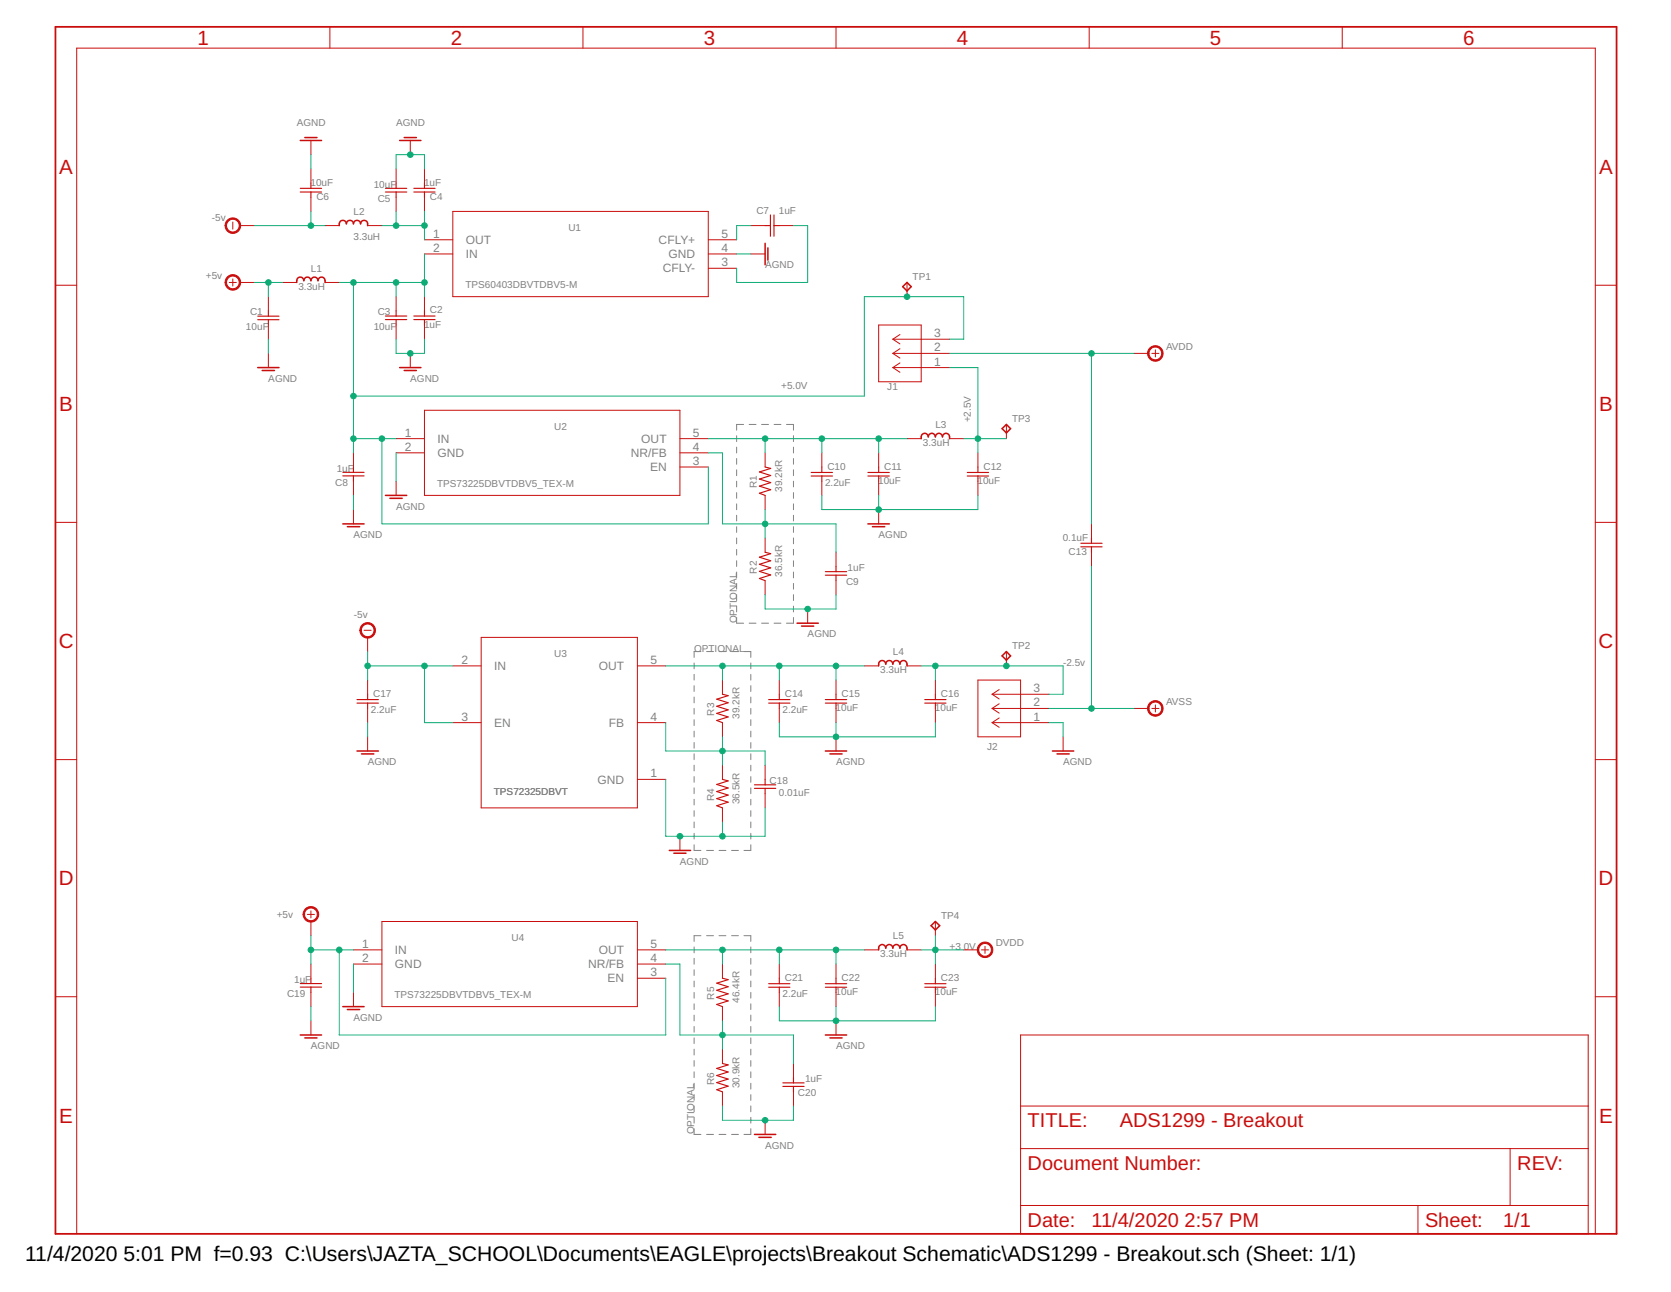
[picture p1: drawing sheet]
<svg xmlns="http://www.w3.org/2000/svg" width="279mm" height="216mm" viewBox="0 0 279 216" stroke-linecap="round" stroke-linejoin="round" font-family="sans-serif">
<g fill="none" stroke="#808080" stroke-width=".17">
<path d="M123.2 72.8v1M123.2 74.7v1M123.2 76.6v1M123.2 78.5v1M124.3 70.9h-1.1v1M125.3 70.9h1.1M127.3 70.9h1.2M129.4 70.9h1.2M131.5 70.9h1.2v1M132.7 72.8v1M132.7 74.7v1M132.7 76.6v1"/>
<path d="M132.7 78.5v1M123.2 80.4v1M123.2 82.3v1M123.2 84.2v1M123.2 86.1v1M123.2 88v1M123.2 89.9v1M123.2 91.8v1M123.2 93.7v1M123.2 95.6v1M123.2 97.5v.9M123.2 99.4v1"/>
<path d="M132.7 80.4v1M132.7 82.3v1M132.7 84.2v1M132.7 86.1v1M132.7 88v1M132.7 89.9v1M132.7 91.8v1M132.7 93.7v1M132.7 95.6v1M132.7 97.5v.9M132.7 99.4v1M116.1 110.8v1"/>
<path d="M116.1 112.7v.9M116.1 114.6v.9M116.1 116.5v1M116.1 118.4v.9M117.2 108.9h-1.1v1M118.2 108.9h1.1M120.2 108.9h1.2M122.3 108.9h1.2M123.2 101.3v1M123.2 103.2v.9h1.1M124.4 108.9h1.1v1M125.3 104.1h1.1"/>
<path d="M125.5 110.8v1M125.5 112.7v.9M125.5 114.6v.9M125.5 116.5v1M125.5 118.4v.9M127.3 104.1h1.2M129.4 104.1h1.2M132.7 103.2v.9h-1.2M132.7 101.3v1M116.1 120.3v.9M116.1 122.2v.9M116.1 124.1v.9"/>
<path d="M116.1 126v.9M116.1 127.9v.9M116.1 129.8v.9M116.1 131.7v.9M116.1 133.6v.9M116.1 135.5v.9M116.1 137.4v.9M116.1 139.3v.9M125.5 120.3v.9M125.5 122.2v.9M125.5 124.1v.9M125.5 126v.9"/>
<path d="M125.5 127.9v.9M125.5 129.8v.9M125.5 131.7v.9M125.5 133.6v.9M125.5 135.5v.9M125.5 137.4v.9M125.5 139.3v.9M116.1 141.2v.9h1.1M116.1 158.2v1M117.2 156.4h-1.1v.9M118.2 142.1h1.1M118.2 156.4h1.1"/>
<path d="M120.2 142.1h1.2M120.2 156.4h1.2M122.3 142.1h1.2M122.3 156.4h1.2M124.4 156.4h1.1v.9M125.5 141.2v.9h-1.1M125.5 158.2v1M116.1 160.1v1M116.1 162.1v.9M116.1 163.9v1M116.1 165.8v1M116.1 167.7v1"/>
<path d="M116.1 169.6v1M116.1 171.5v1M116.1 173.4v1M116.1 175.3v1M116.1 177.2v1M116.1 179.1v1M125.5 160.1v1M125.5 162.1v.9M125.5 163.9v1M125.5 165.8v1M125.5 167.7v1M125.5 169.6v1"/>
<path d="M125.5 171.5v1M125.5 173.4v1M125.5 175.3v1M125.5 177.2v1M125.5 179.1v1M116.1 181v1M116.1 182.9v1M116.1 184.8v1M116.1 186.7v1M116.1 188.6v1h1.1M118.2 189.6h1.1M120.2 189.6h1.2"/>
<path d="M122.3 189.6h1.2M125.5 181v1M125.5 182.9v1M125.5 184.8v1M125.5 186.7v1M125.5 188.6v1h-1.1"/>
</g>
<path d="M9.3 4.5h261v201.7h-261z" fill="none" stroke="#c90d0c" stroke-width=".3"/>
<g fill="none" stroke="#c90d0c" stroke-width=".17">
<path d="M55.2 4.5v3.5M97.5 4.5v3.5M139.8 4.5v3.5M182.1 4.5v3.5M224.4 4.5v3.5M38.9 37.1v1.2M40.1 37.7h2.4M52 23.5v2.3M52 28.2v2.4M52 33v2.3M54.4 37.7h2.3M61.5 37.7h2.4"/>
<path d="M66.2 28.2v2.4M66.2 33v2.3M68.6 23.5v2.3M71 28.2v2.4M71 33v2.3M75.7 35.3h42.7v14.3h-42.7zM125.5 37.7h2.4M130.3 37.7h2.4M9.3 47.7h3.5M38.3 47.2h1.2M38.9 46.6v1.2M40.1 47.2h2.4"/>
<path d="M44.9 49.6v2.3M44.9 54.3v2.4M44.9 59.1v2.3M47.2 47.2h2.4M54.4 47.2h2.3M66.2 49.6v2.3M66.2 54.3v2.4M68.6 59.1v2.3M71 49.6v2.3M71 54.3v2.4M71 40.1h4.7M71 42.4h4.7"/>
<path d="M118.4 40.1h4.8M118.4 42.4h4.8M118.4 44.8h4.8M125.5 42.4h2.4M146.9 54.3h7.1v9.5h-7.1zM149.3 59.1h9.5M149.3 56.7h9.5M149.3 59.1l1.2 .7M149.3 56.7l1.2 .8M150.5 58.3l-1.2 .8M150.5 55.9l-1.2 .8M151.7 47.2v2.4"/>
<path d="M189.6 59.1h2.4M192.6 59.1h1.2M193.2 58.5v1.1M266.7 47.7h3.6M59.1 75.7v2.3M66.2 73.3h4.8M66.2 75.7h4.8M71 68.6h42.7v14.2h-42.7zM113.7 73.3h4.7M113.7 75.7h4.7M113.7 78h4.7M127.9 75.7v2.3"/>
<path d="M137.4 75.7v2.3M146.9 75.7v2.3M149.3 61.4h9.5M149.3 61.4l1.2 .8M150.5 60.6l-1.2 .8M151.7 73.3h2.3M158.8 73.3h2.3M163.5 75.7v2.3M168.3 70.9v2.4M9.3 87.3h3.5M59.1 80.4v2.4M59.1 85.2v2.3"/>
<path d="M66.2 80.4v2.4M127.9 82.8v2.4M127.9 89.9v2.4M127.9 97v2.4M137.4 80.4v2.4M139.8 92.3v2.4M139.8 97v2.4M146.9 80.4v2.4M146.9 85.2v2.3M163.5 80.4v2.4M182.5 87.5v2.4M182.5 92.3v2.4"/>
<path d="M266.7 87.3h3.6M60.9 105.3h1.2M61.5 106.5v2.4M61.5 113.6v2.4M61.5 118.4v2.4M75.7 111.3h4.8M80.5 106.5h26.1v28.5h-26.1zM106.6 111.3h4.7M120.8 113.6v2.4M130.3 113.6v2.4M130.3 118.4v2.4M135 101.8v2.3"/>
<path d="M139.8 113.6v2.4M139.8 118.4v2.4M144.5 111.3h2.4M151.7 111.3h2.3M156.4 113.6v2.4M156.4 118.4v2.4M163.5 113.6h7.1v9.5h-7.1zM165.9 118.4h9.5M165.9 116h9.5M165.9 118.4l1.2 .8M165.9 116l1.2 .8M167.1 120l-1.2 .8"/>
<path d="M167.1 117.6l-1.2 .8M167.1 115.2l-1.2 .8M168.3 108.9v2.4M189.6 118.4h2.4M192.6 118.4h1.2M193.2 117.8v1.2M9.3 126.9h3.5M61.5 123.1v2.4M75.7 120.8h4.8M106.6 130.2h4.7M106.6 120.8h4.7M113.7 139.7v2.4"/>
<path d="M120.8 120.8v2.3M120.8 127.9v2.3M120.8 135v2.4M127.9 127.9v2.3M127.9 132.6v2.4M139.8 123.1v2.4M165.9 120.8h9.5M165.9 120.8l1.2 .7M177.8 123.1v2.4M266.7 126.9h3.6M51.4 152.8h1.2M52 152.2v1.2"/>
<path d="M52 154v2.4M59.1 158.7h4.8M63.9 154h42.7v14.2h-42.7zM106.6 158.7h4.7M144.5 158.7h2.4M151.7 158.7h2.3M156.4 154v2.4M161.1 158.7h2.4M164.1 158.7h1.2M164.7 158.1v1.2M9.3 166.6h3.5M52 161.1v2.4"/>
<path d="M52 165.8v2.4M52 170.6v2.4M59.1 165.8v2.4M59.1 161.1h4.8M106.6 161.1h4.7M106.6 163.5h4.7M120.8 161.1v2.4M120.8 168.2v2.4M120.8 175.3v2.4M130.3 161.1v2.4M130.3 165.8v2.4M132.7 177.7v2.4"/>
<path d="M139.8 161.1v2.4M139.8 165.8v2.4M139.8 170.6v2.4M156.4 161.1v2.4M156.4 165.8v2.4M170.6 173h95v33.2h-95zM266.7 166.6h3.6M120.8 182.5v2.3M127.9 187.2v2.4M132.7 182.5v2.3M170.6 191.9h95M170.6 184.8h95"/>
<path d="M252.5 191.9v9.5M12.8 206.2v-198.2h253.9v198.2M170.6 201.4h95M237.1 201.4v4.8"/>
</g>
<g fill="none" stroke="#c90d0c" stroke-width=".25">
<path d="M50.2 23.5h3.6M51 23h2M56.7 37.7a.62 .62 0 0 1 .4-.9 .62 .62 0 0 1 .8 .6 .59 .59 0 0 1 .6-.6 .59 .59 0 0 1 .6 .6 .59 .59 0 0 1 .6-.6 .59 .59 0 0 1 .6 .6 .62 .62 0 0 1 .8-.6 .62 .62 0 0 1 .4 .9M66.8 23.5h3.6M67.6 23h2M49.6 47.2a.62 .62 0 0 1 .4-.9 .62 .62 0 0 1 .8 .6 .59 .59 0 0 1 .6-.6 .59 .59 0 0 1 .6 .6 .59 .59 0 0 1 .6-.6 .59 .59 0 0 1 .6 .6 .62 .62 0 0 1 .7-.6 .62 .62 0 0 1 .5 .9M127.9 40.7v3.5M128.4 41.4v2.1M150.9 47.9l.8-.7 .7 .7-.7 .7zM43.1 61.4h3.6M43.8 61.9h2.1M66.8 61.4h3.6"/>
<path d="M67.6 61.9h2M154 73.3a.62 .62 0 0 1 .4-.9 .62 .62 0 0 1 .8 .6 .59 .59 0 0 1 .6-.6 .59 .59 0 0 1 .6 .6 .59 .59 0 0 1 .6-.6 .59 .59 0 0 1 .6 .6 .62 .62 0 0 1 .8-.6 .62 .62 0 0 1 .4 .9M167.6 71.6l.7-.7 .7 .7-.7 .7zM57.3 87.5h3.6M58.1 88h2M64.5 82.8h3.5M65.2 83.3h2M145.1 87.5h3.6M145.9 88h2M133.3 104.1h3.5M134 104.6h2.1M146.9 111.3a.62 .62 0 0 1 .4-.9 .62 .62 0 0 1 .8 .6 .59 .59 0 0 1 .6-.6 .59 .59 0 0 1 .6 .6 .59 .59 0 0 1 .6-.6 .59 .59 0 0 1 .6 .6 .62 .62 0 0 1 .7-.6 .62 .62 0 0 1 .5 .9"/>
<path d="M167.6 109.6l.7-.7 .7 .7-.7 .7zM59.7 125.5h3.6M60.5 126h2M138 125.5h3.6M138.8 126h2M176 125.5h3.5M176.7 126h2.1M111.9 142.1h3.6M112.7 142.6h2M146.9 158.7a.62 .62 0 0 1 .4-.8 .62 .62 0 0 1 .8 .5 .59 .59 0 0 1 .6-.6 .59 .59 0 0 1 .6 .6 .59 .59 0 0 1 .6-.6 .59 .59 0 0 1 .6 .6 .62 .62 0 0 1 .7-.5 .62 .62 0 0 1 .5 .8M155.7 154.7l.7-.7 .7 .7-.7 .7zM50.2 173h3.6"/>
<path d="M51 173.4h2M57.3 168.2h3.6M58.1 168.7h2M138 173h3.6M138.8 173.4h2M126.2 189.6h3.5M126.9 190.1h2"/>
</g>
<g fill="none" stroke="#c90d0c" stroke-width=".19">
<path d="M50.2 32.1h3.6M50.2 31.5h3.6M52 30.6v.9M52 32.1v.9M64.5 32.1h3.5M64.5 31.5h3.5M66.2 30.6v.9M66.2 32.1v.9M69.2 32.1h3.5M69.2 31.5h3.5M71 30.6v.9M71 32.1v.9"/>
<path d="M127.9 37.7h.9M128.8 35.9v3.6M129.4 35.9v3.6M129.4 37.7h.9M43.1 53.4h3.6M43.1 52.8h3.6M44.9 51.9v.9M44.9 53.4v.9M64.5 53.4h3.5M64.5 52.8h3.5M66.2 51.9v.9M66.2 53.4v.9"/>
<path d="M69.2 53.4h3.5M69.2 52.8h3.5M71 51.9v.9M71 53.4v.9M57.3 78.9h3.6M57.3 79.5h3.6M59.1 78v.9M59.1 79.5v.9M127.9 78l1 .3-1.9 .6 1.9 .6-1.9 .6 1.9 .5-1.9 .6 1.9 .6-1.9 .6 .9 .4M135.6 79.5h3.6M135.6 79h3.6M137.4 78v1"/>
<path d="M137.4 79.5v.9M145.1 79.5h3.6M145.1 79h3.6M146.9 78v1M146.9 79.5v.9M161.7 79.5h3.6M161.7 79h3.6M163.5 78v1M163.5 79.5v.9M127.9 92.3l1 .2-1.9 .6 1.9 .6-1.9 .6 1.9 .6-1.9 .6 1.9 .6-1.9 .6 .9 .3M138 95.5h3.6M138 96.1h3.6"/>
<path d="M139.8 94.7v.8M139.8 96.1v.9M180.7 90.8h3.6M180.7 91.4h3.6M182.5 89.9v.9M182.5 91.4v.9M59.7 117.5h3.6M59.7 116.9h3.6M61.5 116v.9M61.5 117.5v.9M120.8 116l1 .2-2 .6 2 .6-2 .6 2 .6-2 .6 2 .6-2 .6 1 .4M128.5 117.5h3.6"/>
<path d="M128.5 116.9h3.6M130.3 116v.9M130.3 117.5v.9M138 117.5h3.6M138 116.9h3.6M139.8 116v.9M139.8 117.5v.9M154.6 117.5h3.6M154.6 116.9h3.6M156.4 116v.9M156.4 117.5v.9M120.8 130.2l1 .3-2 .6 2 .6-2 .6 2 .6-2 .6 2 .5-2 .6 1 .4"/>
<path d="M126.2 131.7h3.5M126.2 131.1h3.5M127.9 130.2v.9M127.9 131.7v.9M50.2 164.4h3.6M50.2 165h3.6M52 163.5v.9M52 165v.8M120.8 163.5l1 .2-2 .6 2 .6-2 .6 2 .6-2 .6 2 .6-2 .6 1 .3M120.8 177.7l1 .2-2 .6 2 .6-2 .6 2 .6-2 .6 2 .6-2 .6 1 .4M128.5 164.4h3.6M128.5 165h3.6"/>
<path d="M130.3 163.5v.9M130.3 165v.8M138 164.4h3.6M138 165h3.6M139.8 163.5v.9M139.8 165v.8M154.6 164.4h3.6M154.6 165h3.6M156.4 163.5v.9M156.4 165v.8M130.9 181h3.6M130.9 181.5h3.6"/>
<path d="M132.7 180.1v.9M132.7 181.5v1"/>
</g>
<g fill="#c90d0c" stroke="#c90d0c" stroke-width=".17">
<path d="M38 46.3a1.3 1.3 0 0 1 2.1 .2 1.3 1.3 0 0 1-.8 1.9 1.3 1.3 0 0 1-1.7-1.2h.3a1.06 1.06 0 0 1 1.5-1 1.06 1.06 0 0 1 .2 1.8 1.06 1.06 0 0 1-1.7-.5v-.3h-.3l.2-.7z" fill-rule="evenodd"/>
<path d="M38 36.8a1.3 1.3 0 0 1 2.1 .3 1.3 1.3 0 0 1-.8 1.9 1.3 1.3 0 0 1-1.7-1.3h.3a1.06 1.06 0 0 1 1.5-1 1.06 1.06 0 0 1 .2 1.8 1.06 1.06 0 0 1-1.7-.5v-.3h-.3l.2-.7z" fill-rule="evenodd"/>
<path d="M192.3 58.1a1.3 1.3 0 0 1 2 .3 1.3 1.3 0 0 1-.8 1.9 1.3 1.3 0 0 1-1.6-1.2h.2a1.06 1.06 0 0 1 1.5-1 1.06 1.06 0 0 1 .3 1.7 1.06 1.06 0 0 1-1.7-.5l-.1-.2h-.2l.1-.7z" fill-rule="evenodd"/>
<path d="M60.6 104.4a1.3 1.3 0 0 1 2 .3 1.3 1.3 0 0 1-.8 1.9 1.3 1.3 0 0 1-1.6-1.3h.2a1.06 1.06 0 0 1 1.5-1 1.06 1.06 0 0 1 .3 1.8 1.06 1.06 0 0 1-1.7-.5l-.1-.3h-.2v-.3z" fill-rule="evenodd"/>
<path d="M192.3 117.5a1.3 1.3 0 0 1 2 .2 1.3 1.3 0 0 1-.8 1.9 1.3 1.3 0 0 1-1.6-1.2h.2a1.06 1.06 0 0 1 1.5-1 1.06 1.06 0 0 1 .3 1.8 1.06 1.06 0 0 1-1.7-.5l-.1-.3h-.2l.1-.7z" fill-rule="evenodd"/>
<path d="M51.1 151.9a1.31 1.31 0 0 1 2 .2 1.31 1.31 0 0 1-.8 2 1.31 1.31 0 0 1-1.6-1.3h.2a1.07 1.07 0 0 1 1.5-1 1.07 1.07 0 0 1 .4 1.7 1.07 1.07 0 0 1-1.7-.2l-.2-.5h-.2v-.3z" fill-rule="evenodd"/>
<path d="M163.8 157.8a1.3 1.3 0 0 1 2 .3 1.3 1.3 0 0 1-.7 1.9 1.3 1.3 0 0 1-1.7-1.3h.2a1.06 1.06 0 0 1 1.5-1 1.06 1.06 0 0 1 .3 1.8 1.06 1.06 0 0 1-1.7-.5l-.1-.3h-.2l.2-.6z" fill-rule="evenodd"/>
</g>
<g fill="none" stroke="#0dab76" stroke-width=".17">
<path d="M42.5 37.7h11.9M52 25.8v2.4M52 35.3v2.4M63.9 37.7h7.1M66.2 28.2v-2.4h4.8v2.4M66.2 35.3v2.4M71 35.3v4.8M125.5 37.7h-2.3v2.4M132.7 37.7h2.3v9.5h-11.8v-2.4M42.5 47.2h4.7M44.9 47.2v2.4M44.9 56.7v2.4"/>
<path d="M56.7 47.2h14.3M59.1 47.2v28.5M66.2 47.2v2.4M66.2 56.7v2.4h4.8v-2.4M71 42.4v7.2M123.2 42.4h2.3M158.8 59.1h30.8M158.8 56.7h2.3v-7.1h-16.6v16.6h-85.4M182.5 59.1v28.4M59.1 73.3h7.1M63.9 73.3v14.2h54.5v-9.5M66.2 75.7v4.7"/>
<path d="M118.4 75.7h2.4v11.8h19v4.8M118.4 73.3h33.3M127.9 73.3v2.4M137.4 73.3v2.4M146.9 73.3v2.4M158.8 61.4h4.7v14.3M161.1 73.3h7.2M59.1 82.8v2.4M127.9 85.2v4.7M127.9 99.4v2.4h11.9v-2.4M137.4 82.8v2.4h26.1v-2.4M146.9 82.8v2.4"/>
<path d="M182.5 94.7v23.7M61.5 108.9v4.7M61.5 111.3h14.2M71 111.3v9.5h4.7M111.3 111.3h33.2M120.8 111.3v2.3M130.3 111.3v2.3M139.8 111.3v2.3M154 111.3h23.8v4.7h-2.4M156.4 111.3v2.3M175.4 118.4h14.2M61.5 120.8v2.3"/>
<path d="M111.3 120.8v4.7h16.6v2.4M111.3 130.2v9.5h16.6v-4.7M120.8 123.1v4.8M120.8 137.4v2.3M130.3 120.8v2.3h26.1v-2.3M139.8 120.8v2.3M175.4 120.8h2.4v2.3M52 156.4v4.7M52 158.7h7.1M56.7 158.7v14.3h54.6v-9.5M111.3 158.7h33.2M120.8 158.7v2.4"/>
<path d="M130.3 158.7v2.4M139.8 158.7v2.4M154 158.7h7.1M156.4 156.4v4.7M52 168.2v2.4M59.1 161.1v4.7M111.3 161.1h2.4v11.9h19v4.7M120.8 170.6v4.7M130.3 168.2v2.4h26.1v-2.4M139.8 168.2v2.4M120.8 184.8v2.4h11.9v-2.4"/>
</g>
<g fill="#0dab76" stroke="#0dab76" stroke-width=".17">
<circle cx="68.6" cy="59.1" r=".47"/>
<circle cx="68.6" cy="25.8" r=".47"/>
<circle cx="146.9" cy="85.2" r=".47"/>
<circle cx="135" cy="101.8" r=".47"/>
<circle cx="139.8" cy="123.1" r=".47"/>
<circle cx="113.7" cy="139.7" r=".47"/>
<circle cx="120.8" cy="139.7" r=".47"/>
<circle cx="139.8" cy="170.6" r=".47"/>
<circle cx="127.9" cy="187.2" r=".47"/>
<circle cx="66.2" cy="47.2" r=".47"/>
<circle cx="71" cy="47.2" r=".47"/>
<circle cx="59.1" cy="47.2" r=".47"/>
<circle cx="59.1" cy="73.3" r=".47"/>
<circle cx="63.9" cy="73.3" r=".47"/>
<circle cx="59.1" cy="66.2" r=".47"/>
<circle cx="151.7" cy="49.6" r=".47"/>
<circle cx="52" cy="37.7" r=".47"/>
<circle cx="61.5" cy="111.3" r=".47"/>
<circle cx="71" cy="111.3" r=".47"/>
<circle cx="127.9" cy="87.5" r=".47"/>
<circle cx="127.9" cy="73.3" r=".47"/>
<circle cx="137.4" cy="73.3" r=".47"/>
<circle cx="146.9" cy="73.3" r=".47"/>
<circle cx="182.5" cy="59.1" r=".47"/>
<circle cx="182.5" cy="118.4" r=".47"/>
<circle cx="44.9" cy="47.2" r=".47"/>
<circle cx="56.7" cy="158.7" r=".47"/>
<circle cx="52" cy="158.7" r=".47"/>
<circle cx="139.8" cy="111.3" r=".47"/>
<circle cx="130.3" cy="111.3" r=".47"/>
<circle cx="120.8" cy="111.3" r=".47"/>
<circle cx="156.4" cy="111.3" r=".47"/>
<circle cx="168.3" cy="111.3" r=".47"/>
<circle cx="120.8" cy="125.5" r=".47"/>
<circle cx="66.2" cy="37.7" r=".47"/>
<circle cx="71" cy="37.7" r=".47"/>
<circle cx="163.5" cy="73.3" r=".47"/>
<circle cx="120.8" cy="173" r=".47"/>
<circle cx="120.8" cy="158.7" r=".47"/>
<circle cx="130.3" cy="158.7" r=".47"/>
<circle cx="139.8" cy="158.7" r=".47"/>
<circle cx="156.4" cy="158.7" r=".47"/>
</g>
<g font-size="3.5">
<text x="4.2" y="210.7">11/4/2020</text>
<text x="20.6" y="210.7">5:01 PM f=0.93 C:\Users\JAZTA_SCHOOL\Documents\EAGLE\projects\Breakout Schematic\ADS1299 - Breakout.sch (Sheet: 1/1)</text>
</g>
<g font-size="3.4" fill="#c90d0c">
<text x="33" y="7.5">1</text>
<text x="75.4" y="7.5">2</text>
<text x="117.7" y="7.5">3</text>
<text x="160" y="7.5">4</text>
<text x="202.3" y="7.5">5</text>
<text x="244.6" y="7.5">6</text>
<text x="9.9" y="29.1">A</text>
<text x="267.4" y="29.1">A</text>
<text x="9.9" y="68.7">B</text>
<text x="267.4" y="68.7">B</text>
<text x="9.8" y="108.3">C</text>
<text x="267.3" y="108.3">C</text>
<text x="9.8" y="147.9">D</text>
<text x="267.3" y="147.9">D</text>
<text x="9.9" y="187.6">E</text>
<text x="267.4" y="187.6">E</text>
</g>
<g font-size="3.3" fill="#c90d0c">
<text x="171.8" y="188.4">TITLE:</text>
<text x="187.2" y="188.4">ADS1299 - Breakout</text>
<text x="171.8" y="195.5">Document Number:</text>
<text x="253.7" y="195.5">REV:</text>
<text x="171.8" y="205">Date:</text>
<text x="182.5" y="205">11/4/2020</text>
<text x="198.1" y="205">2:57 PM</text>
<text x="238.3" y="205">Sheet:</text>
<text x="251.3" y="205">1/1</text>
</g>
<g font-size="2" fill="#808080">
<text x="72.4" y="39.7">1</text>
<text x="77.9" y="40.8">OUT</text>
<text x="110.1" y="40.8">CFLY+</text>
<text x="120.6" y="39.7">5</text>
<text x="72.4" y="42.1">2</text>
<text x="77.9" y="43.2">IN</text>
<text x="110.8" y="45.5">CFLY-</text>
<text x="111.8" y="43.2">GND</text>
<text x="120.6" y="44.5">3</text>
<text x="120.6" y="42.1">4</text>
<text x="156.2" y="58.7">2</text>
<text x="156.2" y="56.4">3</text>
<text x="156.2" y="61.1">1</text>
<text x="67.7" y="73">1</text>
<text x="67.7" y="75.3">2</text>
<text x="73.2" y="74">IN</text>
<text x="73.2" y="76.4">GND</text>
<text x="105.5" y="76.4">NR/FB</text>
<text x="107.2" y="74">OUT</text>
<text x="115.9" y="77.7">3</text>
<text x="115.9" y="75.3">4</text>
<text x="115.9" y="73">5</text>
<text x="108.7" y="78.7">EN</text>
<text x="77.2" y="110.9">2</text>
<text x="82.6" y="112">IN</text>
<text x="100.1" y="112">OUT</text>
<text x="108.7" y="110.9">5</text>
<text x="172.8" y="118.1">2</text>
<text x="172.8" y="115.7">3</text>
<text x="77.2" y="120.4">3</text>
<text x="82.6" y="121.5">EN</text>
<text x="101.8" y="121.5">FB</text>
<text x="108.7" y="120.4">4</text>
<text x="172.8" y="120.4">1</text>
<text x="99.9" y="131">GND</text>
<text x="108.7" y="129.9">1</text>
<text x="60.5" y="158.4">1</text>
<text x="60.5" y="160.8">2</text>
<text x="66" y="159.4">IN</text>
<text x="66" y="161.8">GND</text>
<text x="98.3" y="161.8">NR/FB</text>
<text x="100.1" y="159.4">OUT</text>
<text x="108.7" y="160.8">4</text>
<text x="108.7" y="158.4">5</text>
<text x="101.6" y="164.2">EN</text>
<text x="108.7" y="163.1">3</text>
</g>
<g font-size="1.7" fill="#808080">
<text x="49.6" y="21.1">AGND</text>
<text x="66.2" y="21.1">AGND</text>
<text x="51.9" y="31">10uF</text>
<text x="52.9" y="33.4">C6</text>
<text x="59.1" y="35.9">L2</text>
<text x="62.5" y="31.3">10uF</text>
<text x="63.2" y="33.7">C5</text>
<text x="70.9" y="31">1uF</text>
<text x="71.9" y="33.4">C4</text>
<text x="126.5" y="35.8">C7</text>
<text x="130.2" y="35.8">1uF</text>
<text x="35.4" y="36.9">-5v</text>
<text x="59.1" y="40.1">3.3uH</text>
<text x="95" y="38.7">U1</text>
<text x="34.4" y="46.6">+5v</text>
<text x="52" y="45.4">L1</text>
<text x="127.9" y="44.8">AGND</text>
<text x="152.6" y="46.7">TP1</text>
<text x="41.8" y="52.7">C1</text>
<text x="49.9" y="48.4">3.3uH</text>
<text x="63.2" y="52.7">C3</text>
<text x="71.9" y="52.4">C2</text>
<text x="77.8" y="48.2">TPS60403DBVTDBV5-M</text>
<text x="41.1" y="55.1">10uF</text>
<text x="62.5" y="55.1">10uF</text>
<text x="70.9" y="54.7">1uF</text>
<text x="195" y="58.5">AVDD</text>
<text x="44.9" y="63.8">AGND</text>
<text x="68.6" y="63.8">AGND</text>
<text x="130.6" y="65">+5.0V</text>
<text x="148.4" y="65.2">J1</text>
<text x="92.7" y="71.9">U2</text>
<text x="156.4" y="71.5">L3</text>
<text x="162.3" y="70.6" transform="rotate(-90 162.3 70.6)">+2.5V</text>
<text x="169.2" y="70.4">TP3</text>
<text x="154.3" y="74.5">3.3uH</text>
<text x="56" y="81.2">C8</text>
<text x="56.3" y="78.8">1uF</text>
<text x="73.1" y="81.4">TPS73225DBVTDBV5_TEX-M</text>
<text x="126.5" y="81.6" transform="rotate(-90 126.5 81.6)">R1</text>
<text x="130.8" y="82.2" transform="rotate(-90 130.8 82.2)">39.2kR</text>
<text x="138" y="81.2">2.2uF</text>
<text x="138.3" y="78.5">C10</text>
<text x="146.8" y="80.8">10uF</text>
<text x="147.8" y="78.5">C11</text>
<text x="163.4" y="80.8">10uF</text>
<text x="164.4" y="78.5">C12</text>
<text x="59.1" y="89.9">AGND</text>
<text x="66.2" y="85.2">AGND</text>
<text x="146.9" y="89.9">AGND</text>
<text x="126.5" y="95.8" transform="rotate(-90 126.5 95.8)">R2</text>
<text x="141.7" y="95.4">1uF</text>
<text x="177.7" y="90.3">0.1uF</text>
<text x="178.7" y="92.7">C13</text>
<text x="130.8" y="96.4" transform="rotate(-90 130.8 96.4)">36.5kR</text>
<text x="141.5" y="97.8">C9</text>
<text x="59.2" y="103.3">-5v</text>
<text x="123.2" y="104.1" transform="rotate(-90 123.2 104.1)">OPTIONAL</text>
<text x="135" y="106.5">AGND</text>
<text x="92.7" y="109.9">U3</text>
<text x="116.1" y="108.9">OPTIONAL</text>
<text x="147.2" y="112.5">3.3uH</text>
<text x="149.3" y="109.5">L4</text>
<text x="169.2" y="108.4">TP2</text>
<text x="177.8" y="111.3">-2.5v</text>
<text x="62" y="119.1">2.2uF</text>
<text x="62.4" y="116.4">C17</text>
<text x="119.4" y="119.6" transform="rotate(-90 119.4 119.6)">R3</text>
<text x="130.8" y="119.1">2.2uF</text>
<text x="131.2" y="116.4">C14</text>
<text x="139.7" y="118.8">10uF</text>
<text x="140.7" y="116.4">C15</text>
<text x="156.3" y="118.8">10uF</text>
<text x="157.3" y="116.4">C16</text>
<text x="195" y="117.8">AVSS</text>
<text x="123.7" y="120.1" transform="rotate(-90 123.7 120.1)">39.2kR</text>
<text x="165" y="125.3">J2</text>
<text x="61.5" y="127.9">AGND</text>
<text x="128.7" y="131">C18</text>
<text x="139.8" y="127.9">AGND</text>
<text x="177.8" y="127.9">AGND</text>
<text x="82.6" y="132.8">TPS72325DBVT</text>
<text x="119.4" y="133.8" transform="rotate(-90 119.4 133.8)">R4</text>
<text x="123.7" y="134.4" transform="rotate(-90 123.7 134.4)">36.5kR</text>
<text x="130.2" y="133">0.01uF</text>
<text x="113.7" y="144.5">AGND</text>
<text x="46.3" y="153.4">+5v</text>
<text x="157.3" y="153.5">TP4</text>
<text x="85.5" y="157.3">U4</text>
<text x="147.2" y="159.9">3.3uH</text>
<text x="149.3" y="156.9">L5</text>
<text x="158.8" y="158.7">+3.0V</text>
<text x="166.5" y="158.1">DVDD</text>
<text x="48" y="166.6">C19</text>
<text x="49.2" y="164.2">1uF</text>
<text x="66" y="166.8">TPS73225DBVTDBV5_TEX-M</text>
<text x="119.4" y="167" transform="rotate(-90 119.4 167)">R5</text>
<text x="123.7" y="167.6" transform="rotate(-90 123.7 167.6)">46.4kR</text>
<text x="130.8" y="166.6">2.2uF</text>
<text x="131.2" y="163.9">C21</text>
<text x="139.7" y="166.3">10uF</text>
<text x="140.7" y="163.9">C22</text>
<text x="156.3" y="166.3">10uF</text>
<text x="157.3" y="163.9">C23</text>
<text x="59.1" y="170.6">AGND</text>
<text x="52" y="175.3">AGND</text>
<text x="139.8" y="175.3">AGND</text>
<text x="119.4" y="181.3" transform="rotate(-90 119.4 181.3)">R6</text>
<text x="123.7" y="181.8" transform="rotate(-90 123.7 181.8)">30.9kR</text>
<text x="133.4" y="183.2">C20</text>
<text x="134.6" y="180.8">1uF</text>
<text x="116.1" y="189.6" transform="rotate(-90 116.1 189.6)">OPTIONAL</text>
<text x="127.9" y="191.9">AGND</text>
</g>
</svg>
